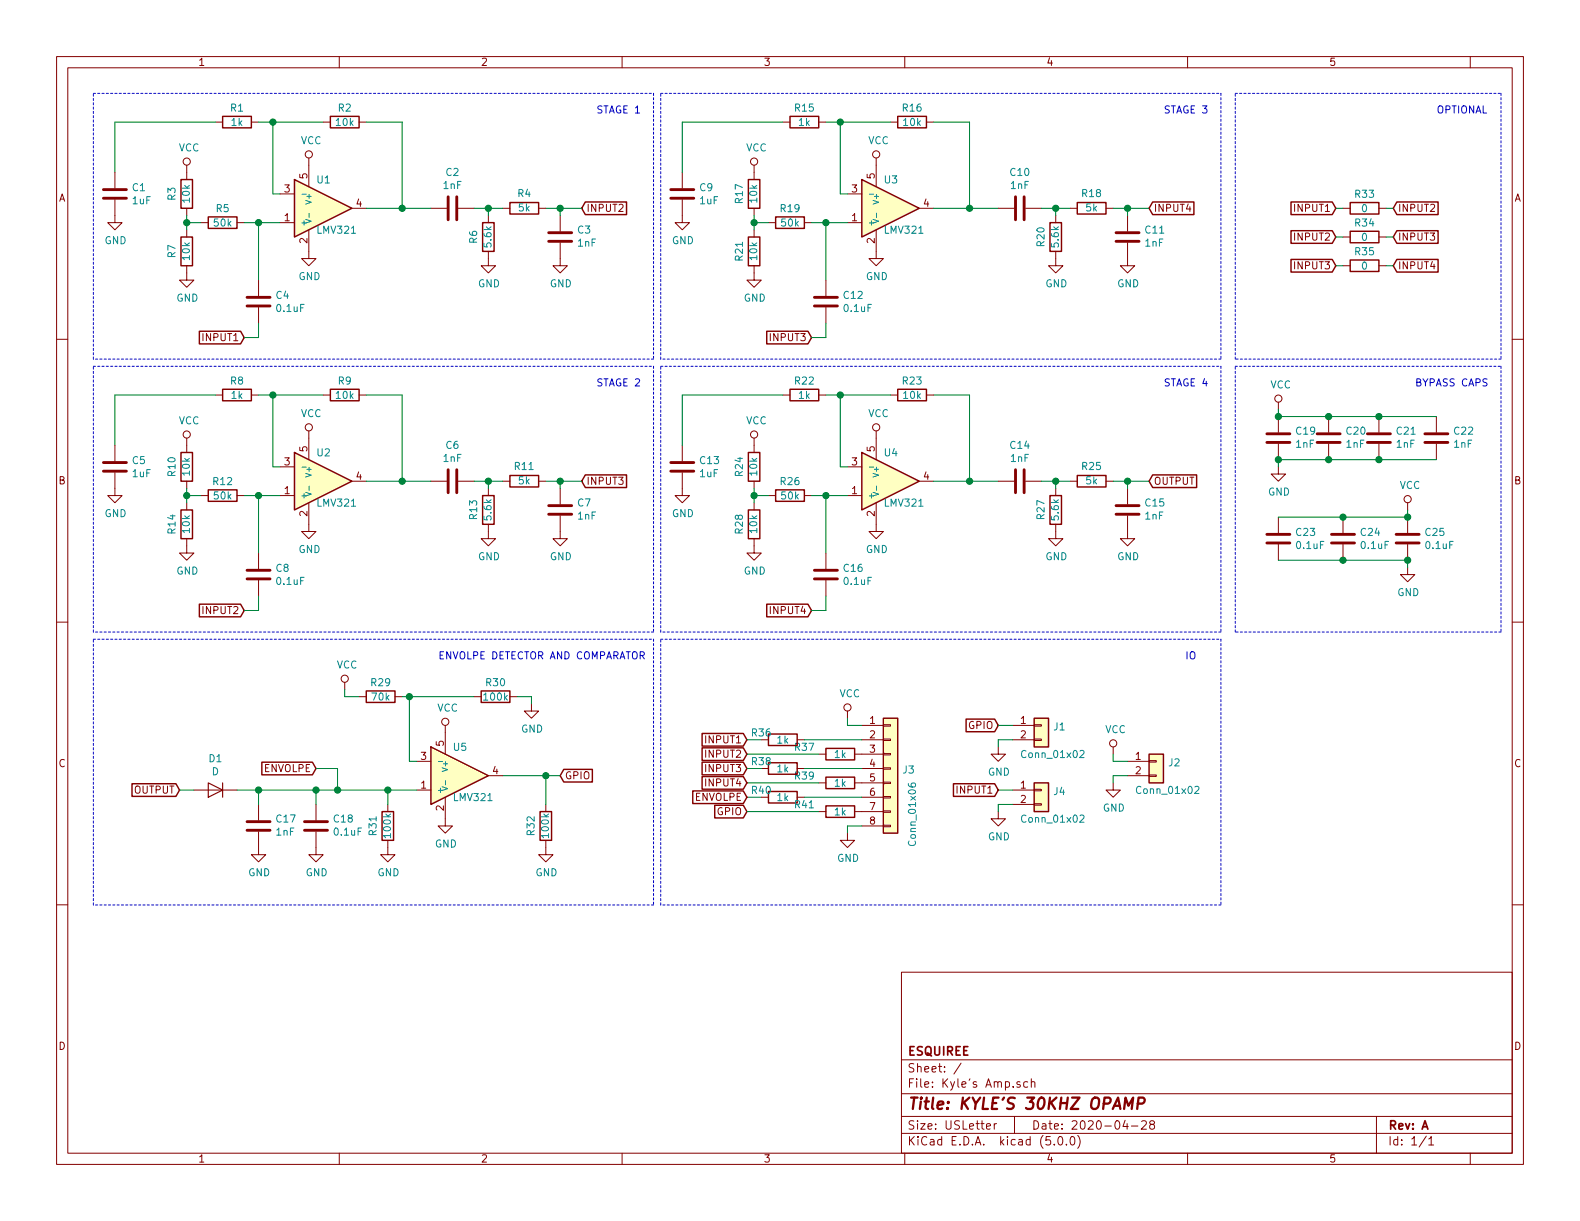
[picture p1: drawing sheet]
<svg xmlns="http://www.w3.org/2000/svg" width="279mm" height="216mm" viewBox="0 0 279 216" stroke-linecap="round" stroke-linejoin="round" font-family="sans-serif">
<g fill="none" stroke="#840000" stroke-width=".18">
<path d="M10 10h259.4v195.9h-259.4zM12 12h255.4v191.9h-255.4zM60 10v2M110 10v2M160 10v2M210 10v2M260 10v2M20.3 35.3v4.1h1.3l-1.3 1.2-1.3-1.2h1.3M20.3 30.5v2.8M33 29.2v2.6M33 36.8v1.3M35.6 39.4h1.2"/>
<path d="M38.1 21.6h1.3M41.9 39.4h1.3M44.4 21.6h1.3M49.5 39.4h2.6M49.5 34.3h2.6M54.6 27.9v5.1M57.1 21.6h1.3M62.2 36.8h2.6M63.5 21.6h1.3M76.2 36.8h2.8M81 36.8h2.8M86.4 38.1v1.3"/>
<path d="M88.9 36.8h1.3M95.2 36.8h1.3M99.1 38.1v2.8M120.6 35.3v4.1h1.3l-1.3 1.2-1.2-1.2h1.2M120.6 30.5v2.8M133.3 29.2v2.6M133.3 36.8v1.3M135.9 39.4h1.3M138.4 21.6h1.3M142.2 39.4h1.3M144.8 21.6h1.2M149.9 39.4h2.5"/>
<path d="M149.9 34.3h2.5M154.9 27.9v5.1M157.5 21.6h1.2M162.6 36.8h2.5M163.8 21.6h1.3M176.5 36.8h2.8M181.4 36.8h2.7M186.7 38.1v1.3M189.2 36.8h1.3M195.6 36.8h1.2M199.4 38.1v2.8M237.5 36.8h1.3"/>
<path d="M243.8 36.8h1.3M10 60h2M33 47v2.5h1.3l-1.3 1.3-1.3-1.3h1.3M33 40.6v1.3M45.7 49.5v2.8M45.7 54.4v2.8M54.6 40.6v5.1h1.3l-1.3 1.3-1.3-1.3h1.3M86.4 44.5v2.5h1.2l-1.2 1.3-1.3-1.3h1.3M99.1 42.9v4.1h1.2l-1.2 1.3-1.3-1.3h1.3M133.3 47v2.5h1.3l-1.3 1.3-1.2-1.3h1.2M133.3 40.6v1.3M146 49.5v2.8"/>
<path d="M146 54.4v2.8M154.9 40.6v5.1h1.3l-1.3 1.3-1.2-1.3h1.2M186.7 44.5v2.5h1.3l-1.3 1.3-1.3-1.3h1.3M199.4 42.9v4.1h1.3l-1.3 1.3-1.3-1.3h1.3M237.5 41.9h1.3M237.5 47h1.3M243.8 41.9h1.3M243.8 47h1.3M267.4 60h2M20.3 78.7v2.8M33 77.5v2.5M38.1 69.9h1.3"/>
<path d="M44.4 69.9h1.3M54.6 76.2v5.1M57.1 69.9h1.3M63.5 69.9h1.3M120.6 78.7v2.8M133.3 77.5v2.5M138.4 69.9h1.3M144.8 69.9h1.2M154.9 76.2v5.1M157.5 69.9h1.2M163.8 69.9h1.3M226.1 71.1v1.3"/>
<path d="M226.1 73.7v2.8M226.1 78.5v2.8M234.9 73.7v2.8M234.9 78.5v2.8M243.8 73.7v2.8M243.8 78.5v2.8M254 73.7v2.8M254 78.5v2.8M20.3 83.6v4h1.3l-1.3 1.3-1.3-1.3h1.3M33 95.3v2.5h1.3l-1.3 1.3-1.3-1.3h1.3M33 85.1v1.3M33 88.9v1.3"/>
<path d="M35.6 87.6h1.2M41.9 87.6h1.3M45.7 97.8v2.8M49.5 87.6h2.6M49.5 82.6h2.6M54.6 88.9v5.1h1.3l-1.3 1.3-1.3-1.3h1.3M62.2 85.1h2.6M76.2 85.1h2.8M81 85.1h2.8M86.4 92.7v2.6h1.2l-1.2 1.2-1.3-1.2h1.3M86.4 86.4v1.2M88.9 85.1h1.3"/>
<path d="M95.2 85.1h1.3M99.1 91.2v4.1h1.2l-1.2 1.2-1.3-1.2h1.3M99.1 86.4v2.8M120.6 83.6v4h1.3l-1.3 1.3-1.2-1.3h1.2M133.3 95.3v2.5h1.3l-1.3 1.3-1.2-1.3h1.2M133.3 85.1v1.3M133.3 88.9v1.3M135.9 87.6h1.3M142.2 87.6h1.3M146 97.8v2.8M149.9 87.6h2.5M149.9 82.6h2.5"/>
<path d="M154.9 88.9v5.1h1.3l-1.3 1.3-1.2-1.3h1.2M162.6 85.1h2.5M176.5 85.1h2.8M181.4 85.1h2.7M186.7 92.7v2.6h1.3l-1.3 1.2-1.3-1.2h1.3M186.7 86.4v1.2M189.2 85.1h1.3M195.6 85.1h1.2M199.4 91.2v4.1h1.3l-1.3 1.2-1.3-1.2h1.3M199.4 86.4v2.8M226.1 82.6v1.2h1.2l-1.2 1.3-1.3-1.3h1.3M226.1 91.4v2.8"/>
<path d="M226.1 96.3v2.8M237.5 91.4v2.8M237.5 96.3v2.8M248.9 88.9v1.3M248.9 91.4v2.8M248.9 96.3v2.8M10 110h2M45.7 102.6v2.8M146 102.6v2.8M248.9 100.3v1.3h1.3l-1.3 1.3-1.3-1.3h1.3M267.4 110h2M34.3 139.7h7.6"/>
<path d="M61 120.7v1.2M63.5 123.2h1.3M69.8 123.2h1.3M73.7 139.7h2.5M73.7 134.6h2.5M78.7 128.3v5.1M83.8 123.2h1.3M86.4 137.2h2.5M90.2 123.2h1.2M94 124.5v1.2h1.2l-1.2 1.3-1.3-1.3h1.3M141 130.8h1.2M141 135.9h1.2"/>
<path d="M144.8 133.4h1.2M144.8 138.4h1.2M149.9 125.7v1.3M151.1 133.4h5.1M151.1 138.4h5.1M152.4 128.3h3.8M152.4 130.8h3.8M152.4 135.9h3.8M156.2 138.3h1.3v.3h-1.3zM156.2 135.8h1.3v.2h-1.3zM156.2 133.2h1.3v.3h-1.3zM156.2 130.7h1.3v.2h-1.3z"/>
<path d="M156.2 128.1h1.3v.3h-1.3zM176.5 132.1v1.3h1.3l-1.3 1.2-1.2-1.2h1.2M179.1 139.7h3.8M179.1 128.3h3.8M179.1 130.8h3.8M182.9 139.6h1.2v.2h-1.2zM182.9 130.7h1.2v.2h-1.2zM182.9 128.1h1.2v.3h-1.2zM196.8 138.4v1.3h1.3l-1.3 1.3-1.2-1.3h1.2M196.8 132.1v1.3M199.4 134.6h3.8M199.4 137.2h3.8"/>
<path d="M203.2 137h1.3v.3h-1.3zM203.2 134.5h1.3v.2h-1.3zM10 160h2M45.7 147.1v4h1.3l-1.3 1.3-1.3-1.3h1.3M45.7 142.2v2.8M55.9 147.1v4h1.2l-1.2 1.3-1.3-1.3h1.3M55.9 142.2v2.8M68.6 148.6v2.5h1.2l-1.2 1.3-1.3-1.3h1.3M68.6 142.2v1.3M78.7 141v5.1h1.3l-1.3 1.2-1.2-1.2h1.2M96.5 148.6v2.5h1.3l-1.3 1.3-1.3-1.3h1.3M96.5 142.2v1.3"/>
<path d="M141 141h1.2M144.8 143.5h1.2M149.9 147.3v1.3h1.2l-1.2 1.3-1.3-1.3h1.3M151.1 143.5h5.1M152.4 141h3.8M152.4 146.1h3.8M156.2 145.9h1.3v.3h-1.3zM156.2 143.4h1.3v.2h-1.3zM156.2 140.8h1.3v.3h-1.3zM176.5 143.5v1.3h1.3l-1.3 1.3-1.2-1.3h1.2M179.1 142.2h3.8M182.9 142.1h1.2v.3h-1.2z"/>
<path d="M267.4 160h2M159.4 171.9h108v32h-108zM159.4 197.4h108M159.4 193.4h108M159.4 187.4h108M170 188l-1.3 1.9M174.4 199.2l.8-.2-.1-.2-.4-.1-.3 .2 .1 .7h.6M175.8 198.7v1M176.2 198.7l-.3 .1-.1 .2M179.4 197.4v3M180.4 191.3h-.4l-.2 .2 .1 .2 .5 .1v.4h-.6M181.7 191.3h-.4l-.3 .2 .1 .6 .2 .2 .4-.1"/>
<path d="M182.4 191.4l.2-.1h.4v1M182.4 190.8v1.5M199 198.1l-.4 1.1h.9M199.3 198.7v1M200.1 199.1h1.1M201.9 198.3l.2-.1h.3l.3 .1v.3v.2l-.9 .9h.9M203.6 198.8l-.3-.3 .1-.2 .2-.1h.4l.2 .3-.1 .2-.6 .2a.48 .48 0 0 0-.1 .6l.2 .2 .5-.2a.48 .48 0 0 0-.1-.6l-.1-.1M243.4 197.4v6.5M60 203.9v2M110 203.9v2M159.4 200.4h108M160 203.9v2"/>
<path d="M186.4 202.3v.2M187.2 201.1l.4-.1a.94 .94 0 0 1 0 1.5 .79 .79 0 0 1-.4-1.4zM188.6 202.3v.2M189.4 201.1l.3-.1a.94 .94 0 0 1 0 1.5 .82 .82 0 0 1-.3-1.4zM190.6 200.8a1.71 1.71 0 0 1 0 2.2M210 203.9v2M252.2 200.9l-1.2 1.9M252.7 201.4l.4-.4v1.5M252.7 202.5h.8M260 203.9v2"/>
<circle cx="33" cy="28.6" r=".63"/>
<circle cx="54.6" cy="27.3" r=".63"/>
<circle cx="133.3" cy="28.6" r=".63"/>
<circle cx="154.9" cy="27.3" r=".63"/>
<circle cx="33" cy="76.8" r=".63"/>
<circle cx="54.6" cy="75.6" r=".63"/>
<circle cx="133.3" cy="76.8" r=".63"/>
<circle cx="154.9" cy="75.6" r=".63"/>
<circle cx="226.1" cy="70.5" r=".63"/>
<circle cx="248.9" cy="88.3" r=".63"/>
<circle cx="61" cy="120" r=".63"/>
<circle cx="78.7" cy="127.6" r=".63"/>
<circle cx="149.9" cy="125.1" r=".63"/>
<circle cx="196.8" cy="131.4" r=".63"/>
</g>
<path d="M198.8 196.1l.2-2 .5 1.4 .9-1.4-.3 2M201.2 195.1h.8a.57 .57 0 0 0 .4-.4 .57 .57 0 0 0-.3-.6h-.8l-.2 2" fill="none" stroke="#840000" stroke-width=".41"/>
<g fill="#ffffc2" stroke="#ffffc2" stroke-width=".18">
<path d="M52.1 31.8l10.1 5-10.1 5.1z"/>
<path d="M52.1 80l10.1 5.1-10.1 5.1z"/>
<path d="M152.4 31.8l10.2 5-10.2 5.1z"/>
<path d="M152.4 80l10.2 5.1-10.2 5.1z"/>
<path d="M76.2 132.1l10.2 5.1-10.2 5z"/>
<path d="M182.9 138.4h2.5v5.1h-2.5z"/>
<path d="M203.2 133.4h2.5v5h-2.5z"/>
<path d="M182.9 127h2.5v5.1h-2.5z"/>
<path d="M156.2 127h2.5v20.3h-2.5z"/>
</g>
<g fill="none" stroke="#840000" stroke-width=".25">
<path d="M32 31.8h2v5h-2zM36.8 38.4h5.1v2h-5.1zM39.4 20.6h5v2h-5zM52.1 31.8l10.1 5-10.1 5.1zM58.4 20.6h5.1v2h-5.1zM85.3 39.4h2.1v5.1h-2.1zM90.2 35.8h5v2h-5zM103.5 35.7h7.3v2.2h-7.3l-.6-1.1zM132.3 31.8h2.1v5h-2.1zM137.2 38.4h5v2h-5zM139.7 20.6h5.1v2h-5.1zM152.4 31.8l10.2 5-10.2 5.1z"/>
<path d="M158.7 20.6h5.1v2h-5.1zM185.7 39.4h2v5.1h-2zM190.5 35.8h5.1v2h-5.1zM203.8 35.7h7.3v2.2h-7.3l-.6-1.1zM228.3 35.7h7.3l.6 1.1-.6 1.1h-7.3zM238.8 35.8h5v2h-5zM247 35.7h7.3v2.2h-7.3l-.6-1.1zM32 41.9h2v5.1h-2zM35.3 58.6h7.2l.7 1.1-.7 1.1h-7.2zM132.3 41.9h2.1v5.1h-2.1zM135.6 58.6h7.3l.6 1.1-.6 1.1h-7.3zM228.3 40.8h7.3l.6 1.1-.6 1.1h-7.3z"/>
<path d="M228.3 45.9h7.3l.6 1.1-.6 1.1h-7.3zM238.8 40.9h5v2h-5zM238.8 46h5v2h-5zM247 40.8h7.3v2.2h-7.3l-.6-1.1zM247 45.9h7.3v2.2h-7.3l-.6-1.1zM39.4 68.8h5v2.1h-5zM58.4 68.8h5.1v2.1h-5.1zM139.7 68.8h5.1v2.1h-5.1zM158.7 68.8h5.1v2.1h-5.1zM32 80h2v5.1h-2zM32 90.2h2v5.1h-2zM36.8 86.6h5.1v2h-5.1z"/>
<path d="M52.1 80l10.1 5.1-10.1 5.1zM85.3 87.6h2.1v5.1h-2.1zM90.2 84.1h5v2h-5zM103.5 84h7.3v2.2h-7.3l-.6-1.1zM132.3 80h2.1v5.1h-2.1zM132.3 90.2h2.1v5.1h-2.1zM137.2 86.6h5v2h-5zM152.4 80l10.2 5.1-10.2 5.1zM185.7 87.6h2v5.1h-2zM190.5 84.1h5.1v2h-5.1zM203.8 84h7.8v2.2h-7.8l-.6-1.1zM35.3 106.8h7.2l.7 1.2-.7 1.1h-7.2z"/>
<path d="M135.6 106.8h7.3l.6 1.2-.6 1.1h-7.3zM23.3 138.6h7.8l.6 1.1-.6 1.1h-7.8zM46.3 134.8h8.9l.7 1.1-.7 1.1h-8.9zM64.8 122.2h5v2h-5zM76.2 132.1l10.2 5.1-10.2 5zM85.1 122.2h5.1v2h-5.1zM99.7 136h5v2.3h-5l-.6-1.1zM122.5 139.9h8.9l.7 1.1-.7 1.1h-8.9zM124.2 129.7h7.2l.7 1.1-.7 1.1h-7.2zM124.2 132.2h7.2l.7 1.2-.7 1.1h-7.2zM124.2 134.8h7.2l.7 1.1-.7 1.1h-7.2zM124.2 137.3h7.2l.7 1.1-.7 1.1h-7.2z"/>
<path d="M135.9 134.9h5.1v2h-5.1zM135.9 129.8h5.1v2h-5.1zM135.9 140h5.1v2h-5.1zM146 137.4h5.1v2h-5.1zM146 132.3h5.1v2.1h-5.1zM156.2 127h2.5v20.3h-2.5zM168.6 138.6h7.3l.6 1.1-.6 1.1h-7.3zM170.8 127.2h5.1l.6 1.1-.6 1.1h-5.1zM182.9 138.4h2.5v5.1h-2.5zM182.9 127h2.5v5.1h-2.5zM203.2 133.4h2.5v5h-2.5zM67.6 143.5h2v5.1h-2z"/>
<path d="M95.5 143.5h2v5.1h-2zM126.4 142.4h5l.7 1.1-.7 1.1h-5zM146 142.5h5.1v2h-5.1z"/>
</g>
<g fill="none" stroke="#008484" stroke-width=".18">
<path d="M53.4 34.3h.8M54.1 38.8l.9 .3-.9 .3M54.7 37.7v.8M153.7 34.3h.8M154.4 38.8l1 .3-1 .3M155 37.7v.8M53.4 82.6h.8M54.1 87l.9 .4-.9 .3M54.7 86v.7M153.7 82.6h.8M154.4 87l1 .4-1 .3M155 86v.7"/>
<path d="M77.5 134.7h.8M78.2 139.1l1 .3-1 .4M78.8 138v.8M160.6 138.6l.1 .3a.87 .87 0 0 0 1.2 0l-.1-.4h-.6l-.1 .4 .3 .3M191 132.8l.5-.1 .2 .3-.1 .2-.7 .8h.8M211.3 139.2l.5-.2 .2 .4v.2l-.8 .7h.8M191 144.2l.5-.1 .2 .4-.1 .2-.7 .7h.8"/>
</g>
<g fill="none" stroke="#008400" stroke-width=".18">
<path d="M33 39.4h2.6M33 38.1v2.5M38.1 21.6h-17.8v8.9M43.2 39.4h6.3M45.7 21.6h11.4M45.7 39.4v10.1M48.3 21.6v12.7h1.2M64.8 21.6h6.3v15.2M64.8 36.8h11.4M83.8 36.8h5.1M86.4 36.8v1.3M96.5 36.8h6.4"/>
<path d="M99.1 36.8v1.3M133.3 39.4h2.6M133.3 38.1v2.5M138.4 21.6h-17.8v8.9M143.5 39.4h6.4M146 21.6h11.5M146 39.4v10.1M148.6 21.6v12.7h1.3M165.1 21.6h6.3v15.2M165.1 36.8h11.4M184.1 36.8h5.1M186.7 36.8v1.3"/>
<path d="M196.8 36.8h6.4M199.4 36.8v1.3M236.2 36.8h1.3M245.1 36.8h1.3M45.7 57.2v2.5h-2.5M146 57.2v2.5h-2.5M236.2 41.9h1.3M236.2 47h1.3M245.1 41.9h1.3M245.1 47h1.3M38.1 69.9h-17.8v8.8M45.7 69.9h11.4"/>
<path d="M48.3 69.9v12.7h1.2M64.8 69.9h6.3v15.2M138.4 69.9h-17.8v8.8M146 69.9h11.5M148.6 69.9v12.7h1.3M165.1 69.9h6.3v15.2M226.1 72.4v1.3h27.9M33 86.4v2.5M33 87.6h2.6M43.2 87.6h6.3M45.7 87.6v10.2M64.8 85.1h11.4"/>
<path d="M83.8 85.1h5.1M86.4 85.1v1.3M96.5 85.1h6.4M99.1 85.1v1.3M133.3 87.6h2.6M133.3 86.4v2.5M143.5 87.6h6.4M146 87.6v10.2M165.1 85.1h11.4M184.1 85.1h5.1M186.7 85.1v1.3M196.8 85.1h6.4"/>
<path d="M199.4 85.1v1.3M226.1 99.1h22.8v1.2M248.9 90.2v1.2h-22.8M254 81.3h-27.9v1.3M45.7 105.4v2.6h-2.5M146 105.4v2.6h-2.5M31.7 139.7h2.6M41.9 139.7h31.8M45.7 139.7v2.5M55.9 139.7v2.5M55.9 135.9h3.8v3.8M61 121.9v1.3h2.5"/>
<path d="M68.6 139.7v2.5M71.1 123.2h12.7M72.4 123.2v11.4h1.3M88.9 137.2h10.2M91.4 123.2h2.6v1.3M96.5 137.2v5M132.1 130.8h2.5M132.1 135.9h2.5M132.1 138.4h12.7M132.1 133.4h12.7M142.2 130.8h10.2M142.2 135.9h10.2"/>
<path d="M149.9 127v1.3h2.5M176.5 139.7h2.6M176.5 128.3h2.6M179.1 130.8h-2.6v1.3M196.8 133.4v1.2h2.6M199.4 137.2h-2.6v1.2M132.1 141h2.5M132.1 143.5h12.7M142.2 141h10.2M152.4 146.1h-2.5v1.2M179.1 142.2h-2.6v1.3"/>
</g>
<g fill="#008400" stroke="#008400" stroke-width=".25">
<circle cx="33" cy="39.4" r=".51"/>
<circle cx="48.3" cy="21.6" r=".51"/>
<circle cx="86.4" cy="36.8" r=".51"/>
<circle cx="71.1" cy="36.8" r=".51"/>
<circle cx="45.7" cy="39.4" r=".51"/>
<circle cx="99.1" cy="36.8" r=".51"/>
<circle cx="33" cy="87.6" r=".51"/>
<circle cx="48.3" cy="69.9" r=".51"/>
<circle cx="86.4" cy="85.1" r=".51"/>
<circle cx="71.1" cy="85.1" r=".51"/>
<circle cx="45.7" cy="87.6" r=".51"/>
<circle cx="99.1" cy="85.1" r=".51"/>
<circle cx="133.4" cy="39.4" r=".51"/>
<circle cx="148.6" cy="21.6" r=".51"/>
<circle cx="186.7" cy="36.8" r=".51"/>
<circle cx="171.5" cy="36.8" r=".51"/>
<circle cx="146.1" cy="39.4" r=".51"/>
<circle cx="199.4" cy="36.8" r=".51"/>
<circle cx="133.4" cy="87.6" r=".51"/>
<circle cx="148.6" cy="69.9" r=".51"/>
<circle cx="186.7" cy="85.1" r=".51"/>
<circle cx="171.5" cy="85.1" r=".51"/>
<circle cx="146.1" cy="87.6" r=".51"/>
<circle cx="199.4" cy="85.1" r=".51"/>
<circle cx="45.7" cy="139.7" r=".51"/>
<circle cx="55.9" cy="139.7" r=".51"/>
<circle cx="68.6" cy="139.7" r=".51"/>
<circle cx="72.4" cy="123.2" r=".51"/>
<circle cx="96.5" cy="137.2" r=".51"/>
<circle cx="59.7" cy="139.7" r=".51"/>
<circle cx="226.1" cy="73.7" r=".51"/>
<circle cx="235" cy="73.7" r=".51"/>
<circle cx="243.8" cy="73.7" r=".51"/>
<circle cx="235" cy="81.3" r=".51"/>
<circle cx="243.8" cy="81.3" r=".51"/>
<circle cx="226.1" cy="81.3" r=".51"/>
<circle cx="248.9" cy="91.4" r=".51"/>
<circle cx="237.5" cy="91.4" r=".51"/>
<circle cx="237.5" cy="99.1" r=".51"/>
<circle cx="248.9" cy="99.1" r=".51"/>
</g>
<g fill="none" stroke="#840000" stroke-width=".51">
<path d="M18.3 35.1h4.1M18.3 33.5h4.1M79.2 34.8v4.1M80.8 34.8v4.1M118.6 35.1h4.1M118.6 33.5h4.1M179.6 34.8v4.1M181.1 34.8v4.1M43.7 54.1h4.1M43.7 52.6h4.1M97 41.1h4.1M97 42.7h4.1"/>
<path d="M144 54.1h4.1M144 52.6h4.1M197.4 41.1h4M197.4 42.7h4M224 76.7h4.1M224 78.2h4.1M232.9 76.7h4.1M232.9 78.2h4.1M241.8 76.7h4.1M241.8 78.2h4.1M252 76.7h4M252 78.2h4"/>
<path d="M18.3 83.3h4.1M18.3 81.8h4.1M79.2 83.1v4M80.8 83.1v4M97 89.4h4.1M97 90.9h4.1M118.6 83.3h4.1M118.6 81.8h4.1M179.6 83.1v4M181.1 83.1v4M197.4 89.4h4M197.4 90.9h4"/>
<path d="M224 96h4.1M224 94.5h4.1M235.5 96h4M235.5 94.5h4M246.9 96h4.1M246.9 94.5h4.1M43.7 102.4h4.1M43.7 100.8h4.1M144 102.4h4.1M144 100.8h4.1M43.7 145.3h4.1M43.7 146.8h4.1"/>
<path d="M53.8 145.3h4.1M53.8 146.8h4.1"/>
</g>
<g fill="none" stroke="#0000c2" stroke-width=".18" stroke-dasharray=".4 .4">
<path d="M16.5 16.5h99.1M115.6 16.5v47M116.8 16.5h99.1M215.9 16.5v47M218.4 16.5h47M265.4 16.5v47M16.5 63.5v-47M16.5 64.8h99.1M115.6 63.5h-99.1M115.6 64.8v47M116.8 63.5v-47M116.8 64.8h99.1"/>
<path d="M215.9 63.5h-99.1M215.9 64.8v47M218.4 63.5v-47M218.4 64.8h47M265.4 63.5h-47M265.4 64.8v47M16.5 111.8v-47M16.5 113h99.1M115.6 111.8h-99.1M115.6 113v47M116.8 111.8v-47M116.8 113h99.1"/>
<path d="M215.9 111.8h-99.1M215.9 113v47M218.4 111.8v-47M265.4 111.8h-47M16.5 160v-47M115.6 160h-99.1M116.8 160v-47M215.9 160h-99.1"/>
</g>
<path d="M36.8 138.4l2.6 1.3-2.6 1.3zM39.4 138.4v2.6" fill="none" stroke="#840000" stroke-width=".2"/>
<text font-size="2.8" fill="#840000" x="160.4" y="196.2">Title: KYLE'S 30KHZ OPAMP</text>
<g font-size="2.1" fill="#840000">
<text x="160.4" y="189.6">Sheet: /</text>
<text x="160.4" y="186.6">ESQUIREE</text>
<text x="160.4" y="192.3">File: Kyle's Amp.sch</text>
<text x="160.4" y="202.5">KiCad E.D.A. kicad (5.0.0)</text>
<text x="160.4" y="199.7">Size: USLetter</text>
<text x="182.4" y="199.7">Date: 2020-04-28</text>
<text x="245.4" y="199.7">Rev: A</text>
<text x="245.4" y="202.5">Id: 1/1</text>
</g>
<g font-size="1.8" fill="#840000">
<text x="35" y="11.6">1</text>
<text x="85" y="11.6">2</text>
<text x="135" y="11.6">3</text>
<text x="185" y="11.6">4</text>
<text x="235" y="11.6">5</text>
<text x="10.4" y="35.6">A</text>
<text x="50.3" y="34">3</text>
<text x="54.4" y="31.6" transform="rotate(-90 54.4 31.6)">5</text>
<text x="150.6" y="34">3</text>
<text x="154.7" y="31.6" transform="rotate(-90 154.7 31.6)">5</text>
<text x="267.8" y="35.6">A</text>
<text x="50.3" y="39.1">1</text>
<text x="63" y="36.6">4</text>
<text x="103.7" y="37.5">INPUT2</text>
<text x="150.6" y="39.1">1</text>
<text x="163.3" y="36.6">4</text>
<text x="204" y="37.5">INPUT4</text>
<text x="229.1" y="37.5">INPUT1</text>
<text x="247.2" y="37.5">INPUT2</text>
<text x="54.4" y="43" transform="rotate(-90 54.4 43)">2</text>
<text x="154.7" y="43" transform="rotate(-90 154.7 43)">2</text>
<text x="229.1" y="42.5">INPUT2</text>
<text x="229.1" y="47.6">INPUT3</text>
<text x="247.2" y="42.5">INPUT3</text>
<text x="247.2" y="47.6">INPUT4</text>
<text x="36.1" y="60.3">INPUT1</text>
<text x="136.4" y="60.3">INPUT3</text>
<text x="50.3" y="82.3">3</text>
<text x="54.4" y="79.9" transform="rotate(-90 54.4 79.9)">5</text>
<text x="150.6" y="82.3">3</text>
<text x="154.7" y="79.9" transform="rotate(-90 154.7 79.9)">5</text>
<text x="10.4" y="85.6">B</text>
<text x="50.3" y="87.4">1</text>
<text x="63" y="84.8">4</text>
<text x="103.7" y="85.7">INPUT3</text>
<text x="150.6" y="87.4">1</text>
<text x="163.3" y="84.8">4</text>
<text x="204" y="85.7">OUTPUT</text>
<text x="267.8" y="85.6">B</text>
<text x="54.4" y="91.3" transform="rotate(-90 54.4 91.3)">2</text>
<text x="154.7" y="91.3" transform="rotate(-90 154.7 91.3)">2</text>
<text x="36.1" y="108.6">INPUT2</text>
<text x="136.4" y="108.6">INPUT4</text>
<text x="78.5" y="131.9" transform="rotate(-90 78.5 131.9)">5</text>
<text x="125" y="131.4">INPUT1</text>
<text x="153.8" y="128">1</text>
<text x="153.8" y="130.6">2</text>
<text x="171.3" y="128.9">GPIO</text>
<text x="180.5" y="128">1</text>
<text x="180.5" y="130.6">2</text>
<text x="10.4" y="135.6">C</text>
<text x="46.6" y="136.5">ENVOLPE</text>
<text x="74.4" y="134.4">3</text>
<text x="87.1" y="136.9">4</text>
<text x="99.8" y="137.8">GPIO</text>
<text x="125" y="134">INPUT2</text>
<text x="125" y="136.5">INPUT3</text>
<text x="153.8" y="133.1">3</text>
<text x="153.8" y="135.6">4</text>
<text x="200.8" y="134.4">1</text>
<text x="200.8" y="136.9">2</text>
<text x="267.8" y="135.6">C</text>
<text x="23.7" y="140.3">OUTPUT</text>
<text x="74.4" y="139.4">1</text>
<text x="78.5" y="143.4" transform="rotate(-90 78.5 143.4)">2</text>
<text x="122.8" y="141.6">ENVOLPE</text>
<text x="125" y="139.1">INPUT4</text>
<text x="153.8" y="138.2">5</text>
<text x="153.8" y="140.7">6</text>
<text x="153.8" y="143.3">7</text>
<text x="169.4" y="140.3">INPUT1</text>
<text x="180.5" y="139.4">1</text>
<text x="180.5" y="142">2</text>
<text x="126.9" y="144.1">GPIO</text>
<text x="153.8" y="145.8">8</text>
<text x="10.4" y="185.6">D</text>
<text x="267.8" y="185.6">D</text>
<text x="35" y="205.5">1</text>
<text x="85" y="205.5">2</text>
<text x="135" y="205.5">3</text>
<text x="185" y="205.5">4</text>
<text x="235" y="205.5">5</text>
</g>
<g font-size="1.8" fill="#008484">
<text x="40.8" y="19.7">R1</text>
<text x="40.9" y="22.3">1k</text>
<text x="59.5" y="22.3">10k</text>
<text x="59.8" y="19.7">R2</text>
<text x="140.6" y="19.7">R15</text>
<text x="141.3" y="22.3">1k</text>
<text x="159.7" y="19.7">R16</text>
<text x="159.8" y="22.3">10k</text>
<text x="31.6" y="26.8">VCC</text>
<text x="53.2" y="25.5">VCC</text>
<text x="131.9" y="26.8">VCC</text>
<text x="153.5" y="25.5">VCC</text>
<text x="23.4" y="33.8">C1</text>
<text x="31" y="35.4" transform="rotate(-90 31 35.4)">R3</text>
<text x="33.6" y="35.8" transform="rotate(-90 33.6 35.8)">10k</text>
<text x="56.1" y="32.4">U1</text>
<text x="78.4" y="33.4">1nF</text>
<text x="78.9" y="31.1">C2</text>
<text x="91.6" y="34.8">R4</text>
<text x="123.8" y="33.8">C9</text>
<text x="131.4" y="35.9" transform="rotate(-90 131.4 35.9)">R17</text>
<text x="133.9" y="35.8" transform="rotate(-90 133.9 35.8)">10k</text>
<text x="156.4" y="32.4">U3</text>
<text x="178.7" y="31.1">C10</text>
<text x="178.8" y="33.4">1nF</text>
<text x="191.4" y="34.8">R18</text>
<text x="239.7" y="35">R33</text>
<text x="23.5" y="36.1">1uF</text>
<text x="37.9" y="40.1">50k</text>
<text x="38.3" y="37.5">R5</text>
<text x="56.2" y="41.3">LMV321</text>
<text x="91.7" y="37.4">5k</text>
<text x="102.2" y="41.3">C3</text>
<text x="123.8" y="36.1">1uF</text>
<text x="138.1" y="37.5">R19</text>
<text x="138.2" y="40.1">50k</text>
<text x="156.5" y="41.3">LMV321</text>
<text x="192.1" y="37.4">5k</text>
<text x="202.6" y="41.3">C11</text>
<text x="239.7" y="40.1">R34</text>
<text x="240.8" y="37.5">0</text>
<text x="18.5" y="43.2">GND</text>
<text x="31" y="45.6" transform="rotate(-90 31 45.6)">R7</text>
<text x="33.6" y="45.9" transform="rotate(-90 33.6 45.9)">10k</text>
<text x="84.4" y="43" transform="rotate(-90 84.4 43)">R6</text>
<text x="86.9" y="43.6" transform="rotate(-90 86.9 43.6)">5.6k</text>
<text x="102.2" y="43.6">1nF</text>
<text x="118.8" y="43.2">GND</text>
<text x="131.4" y="46.1" transform="rotate(-90 131.4 46.1)">R21</text>
<text x="133.9" y="45.9" transform="rotate(-90 133.9 45.9)">10k</text>
<text x="184.7" y="43.5" transform="rotate(-90 184.7 43.5)">R20</text>
<text x="187.2" y="43.6" transform="rotate(-90 187.2 43.6)">5.6k</text>
<text x="202.5" y="43.6">1nF</text>
<text x="239.7" y="45.1">R35</text>
<text x="240.8" y="42.6">0</text>
<text x="240.8" y="47.7">0</text>
<text x="31.2" y="53.3">GND</text>
<text x="48.8" y="52.9">C4</text>
<text x="52.8" y="49.5">GND</text>
<text x="84.5" y="50.8">GND</text>
<text x="97.2" y="50.8">GND</text>
<text x="131.5" y="53.3">GND</text>
<text x="149.3" y="52.9">C12</text>
<text x="153.1" y="49.5">GND</text>
<text x="184.9" y="50.8">GND</text>
<text x="197.6" y="50.8">GND</text>
<text x="49" y="55.2">0.1uF</text>
<text x="149.4" y="55.2">0.1uF</text>
<text x="40.8" y="68">R8</text>
<text x="40.9" y="70.5">1k</text>
<text x="59.5" y="70.5">10k</text>
<text x="59.8" y="68">R9</text>
<text x="140.6" y="68">R22</text>
<text x="141.3" y="70.5">1k</text>
<text x="159.7" y="68">R23</text>
<text x="159.8" y="70.5">10k</text>
<text x="224.6" y="68.7">VCC</text>
<text x="31.6" y="75">VCC</text>
<text x="53.2" y="73.8">VCC</text>
<text x="131.9" y="75">VCC</text>
<text x="153.5" y="73.8">VCC</text>
<text x="229.3" y="76.9">C19</text>
<text x="238.2" y="76.9">C20</text>
<text x="247" y="76.9">C21</text>
<text x="257.2" y="76.9">C22</text>
<text x="23.4" y="82.1">C5</text>
<text x="56.1" y="80.7">U2</text>
<text x="78.4" y="81.7">1nF</text>
<text x="78.9" y="79.4">C6</text>
<text x="91.1" y="83.1">R11</text>
<text x="123.9" y="82.1">C13</text>
<text x="156.4" y="80.7">U4</text>
<text x="178.7" y="79.4">C14</text>
<text x="178.8" y="81.7">1nF</text>
<text x="191.4" y="83.1">R25</text>
<text x="229.2" y="79.2">1nF</text>
<text x="238.1" y="79.2">1nF</text>
<text x="247" y="79.2">1nF</text>
<text x="257.1" y="79.2">1nF</text>
<text x="23.5" y="84.4">1uF</text>
<text x="31" y="84.2" transform="rotate(-90 31 84.2)">R10</text>
<text x="33.6" y="84" transform="rotate(-90 33.6 84)">10k</text>
<text x="37.7" y="85.8">R12</text>
<text x="37.9" y="88.3">50k</text>
<text x="56.2" y="89.6">LMV321</text>
<text x="91.7" y="85.6">5k</text>
<text x="102.2" y="89.6">C7</text>
<text x="123.8" y="84.4">1uF</text>
<text x="131.4" y="84.2" transform="rotate(-90 131.4 84.2)">R24</text>
<text x="133.9" y="84" transform="rotate(-90 133.9 84)">10k</text>
<text x="138.1" y="85.8">R26</text>
<text x="138.2" y="88.3">50k</text>
<text x="156.5" y="89.6">LMV321</text>
<text x="192.1" y="85.6">5k</text>
<text x="202.6" y="89.6">C15</text>
<text x="224.2" y="87.6">GND</text>
<text x="247.5" y="86.5">VCC</text>
<text x="18.5" y="91.4">GND</text>
<text x="31" y="94.3" transform="rotate(-90 31 94.3)">R14</text>
<text x="33.6" y="94.2" transform="rotate(-90 33.6 94.2)">10k</text>
<text x="84.4" y="91.8" transform="rotate(-90 84.4 91.8)">R13</text>
<text x="86.9" y="91.9" transform="rotate(-90 86.9 91.9)">5.6k</text>
<text x="102.2" y="91.9">1nF</text>
<text x="118.8" y="91.4">GND</text>
<text x="131.4" y="94.3" transform="rotate(-90 131.4 94.3)">R28</text>
<text x="133.9" y="94.2" transform="rotate(-90 133.9 94.2)">10k</text>
<text x="184.7" y="91.8" transform="rotate(-90 184.7 91.8)">R27</text>
<text x="187.2" y="91.9" transform="rotate(-90 187.2 91.9)">5.6k</text>
<text x="202.5" y="91.9">1nF</text>
<text x="229.3" y="94.8">C23</text>
<text x="240.7" y="94.8">C24</text>
<text x="252.1" y="94.8">C25</text>
<text x="31.2" y="101.6">GND</text>
<text x="48.8" y="101.1">C8</text>
<text x="52.8" y="97.8">GND</text>
<text x="84.5" y="99.1">GND</text>
<text x="97.2" y="99.1">GND</text>
<text x="131.5" y="101.6">GND</text>
<text x="149.3" y="101.1">C16</text>
<text x="153.1" y="97.8">GND</text>
<text x="184.9" y="99.1">GND</text>
<text x="197.6" y="99.1">GND</text>
<text x="229.4" y="97.1">0.1uF</text>
<text x="240.8" y="97.1">0.1uF</text>
<text x="252.2" y="97.1">0.1uF</text>
<text x="49" y="103.4">0.1uF</text>
<text x="149.4" y="103.4">0.1uF</text>
<text x="247.1" y="105.4">GND</text>
<text x="59.5" y="118.2">VCC</text>
<text x="65.7" y="121.3">R29</text>
<text x="65.8" y="123.9">70k</text>
<text x="77.3" y="125.8">VCC</text>
<text x="85.7" y="123.9">100k</text>
<text x="86" y="121.3">R30</text>
<text x="148.4" y="123.3">VCC</text>
<text x="92.2" y="129.5">GND</text>
<text x="133" y="130.2">R36</text>
<text x="137.5" y="131.5">1k</text>
<text x="186.4" y="129.2">J1</text>
<text x="195.4" y="129.6">VCC</text>
<text x="37" y="134.8">D1</text>
<text x="37.5" y="137.1">D</text>
<text x="80.2" y="132.8">U5</text>
<text x="133" y="135.3">R38</text>
<text x="137.5" y="136.6">1k</text>
<text x="140.6" y="137.8">R39</text>
<text x="140.6" y="132.8">R37</text>
<text x="147.6" y="134">1k</text>
<text x="159.7" y="136.8">J3</text>
<text x="174.7" y="137.2">GND</text>
<text x="181" y="134">Conn_01x02</text>
<text x="206.7" y="135.5">J2</text>
<text x="80.3" y="141.7">LMV321</text>
<text x="133" y="140.4">R40</text>
<text x="137.5" y="141.7">1k</text>
<text x="140.6" y="142.9">R41</text>
<text x="147.6" y="139.1">1k</text>
<text x="186.4" y="140.6">J4</text>
<text x="195" y="143.5">GND</text>
<text x="201.3" y="140.4">Conn_01x02</text>
<text x="48.9" y="147.8">1nF</text>
<text x="48.9" y="145.4">C17</text>
<text x="59.1" y="145.4">C18</text>
<text x="59.2" y="147.8">0.1uF</text>
<text x="66.6" y="147.7" transform="rotate(-90 66.6 147.7)">R31</text>
<text x="69.1" y="148" transform="rotate(-90 69.1 148)">100k</text>
<text x="76.9" y="149.9">GND</text>
<text x="94.5" y="147.7" transform="rotate(-90 94.5 147.7)">R32</text>
<text x="97.1" y="148" transform="rotate(-90 97.1 148)">100k</text>
<text x="147.6" y="144.2">1k</text>
<text x="162" y="149.2" transform="rotate(-90 162 149.2)">Conn_01x06</text>
<text x="174.7" y="148.6">GND</text>
<text x="181" y="145.5">Conn_01x02</text>
<text x="43.9" y="154.9">GND</text>
<text x="54.1" y="154.9">GND</text>
<text x="66.8" y="154.9">GND</text>
<text x="94.7" y="154.9">GND</text>
<text x="148" y="152.4">GND</text>
</g>
<g font-size="1.8" fill="#0000c2">
<text x="105.4" y="20.1">STAGE 1</text>
<text x="205.7" y="20.1">STAGE 3</text>
<text x="254" y="20.1">OPTIONAL</text>
<text x="105.4" y="68.3">STAGE 2</text>
<text x="205.7" y="68.3">STAGE 4</text>
<text x="250.2" y="68.3">BYPASS CAPS</text>
<text x="77.5" y="116.6">ENVOLPE DETECTOR AND COMPARATOR</text>
<text x="209.5" y="116.6">IO</text>
</g>
<g font-size="1.4" fill="#008484">
<text x="55.1" y="35.8" transform="rotate(-90 55.1 35.8)">V+</text>
<text x="155.4" y="35.8" transform="rotate(-90 155.4 35.8)">V+</text>
<text x="53.1" y="39.9">+</text>
<text x="153.4" y="39.9">+</text>
<text x="53.1" y="88.1">+</text>
<text x="55.1" y="84" transform="rotate(-90 55.1 84)">V+</text>
<text x="153.4" y="88.1">+</text>
<text x="155.4" y="84" transform="rotate(-90 155.4 84)">V+</text>
<text x="79.2" y="136.1" transform="rotate(-90 79.2 136.1)">V+</text>
<text x="77.2" y="140.2">+</text>
</g>
</svg>
